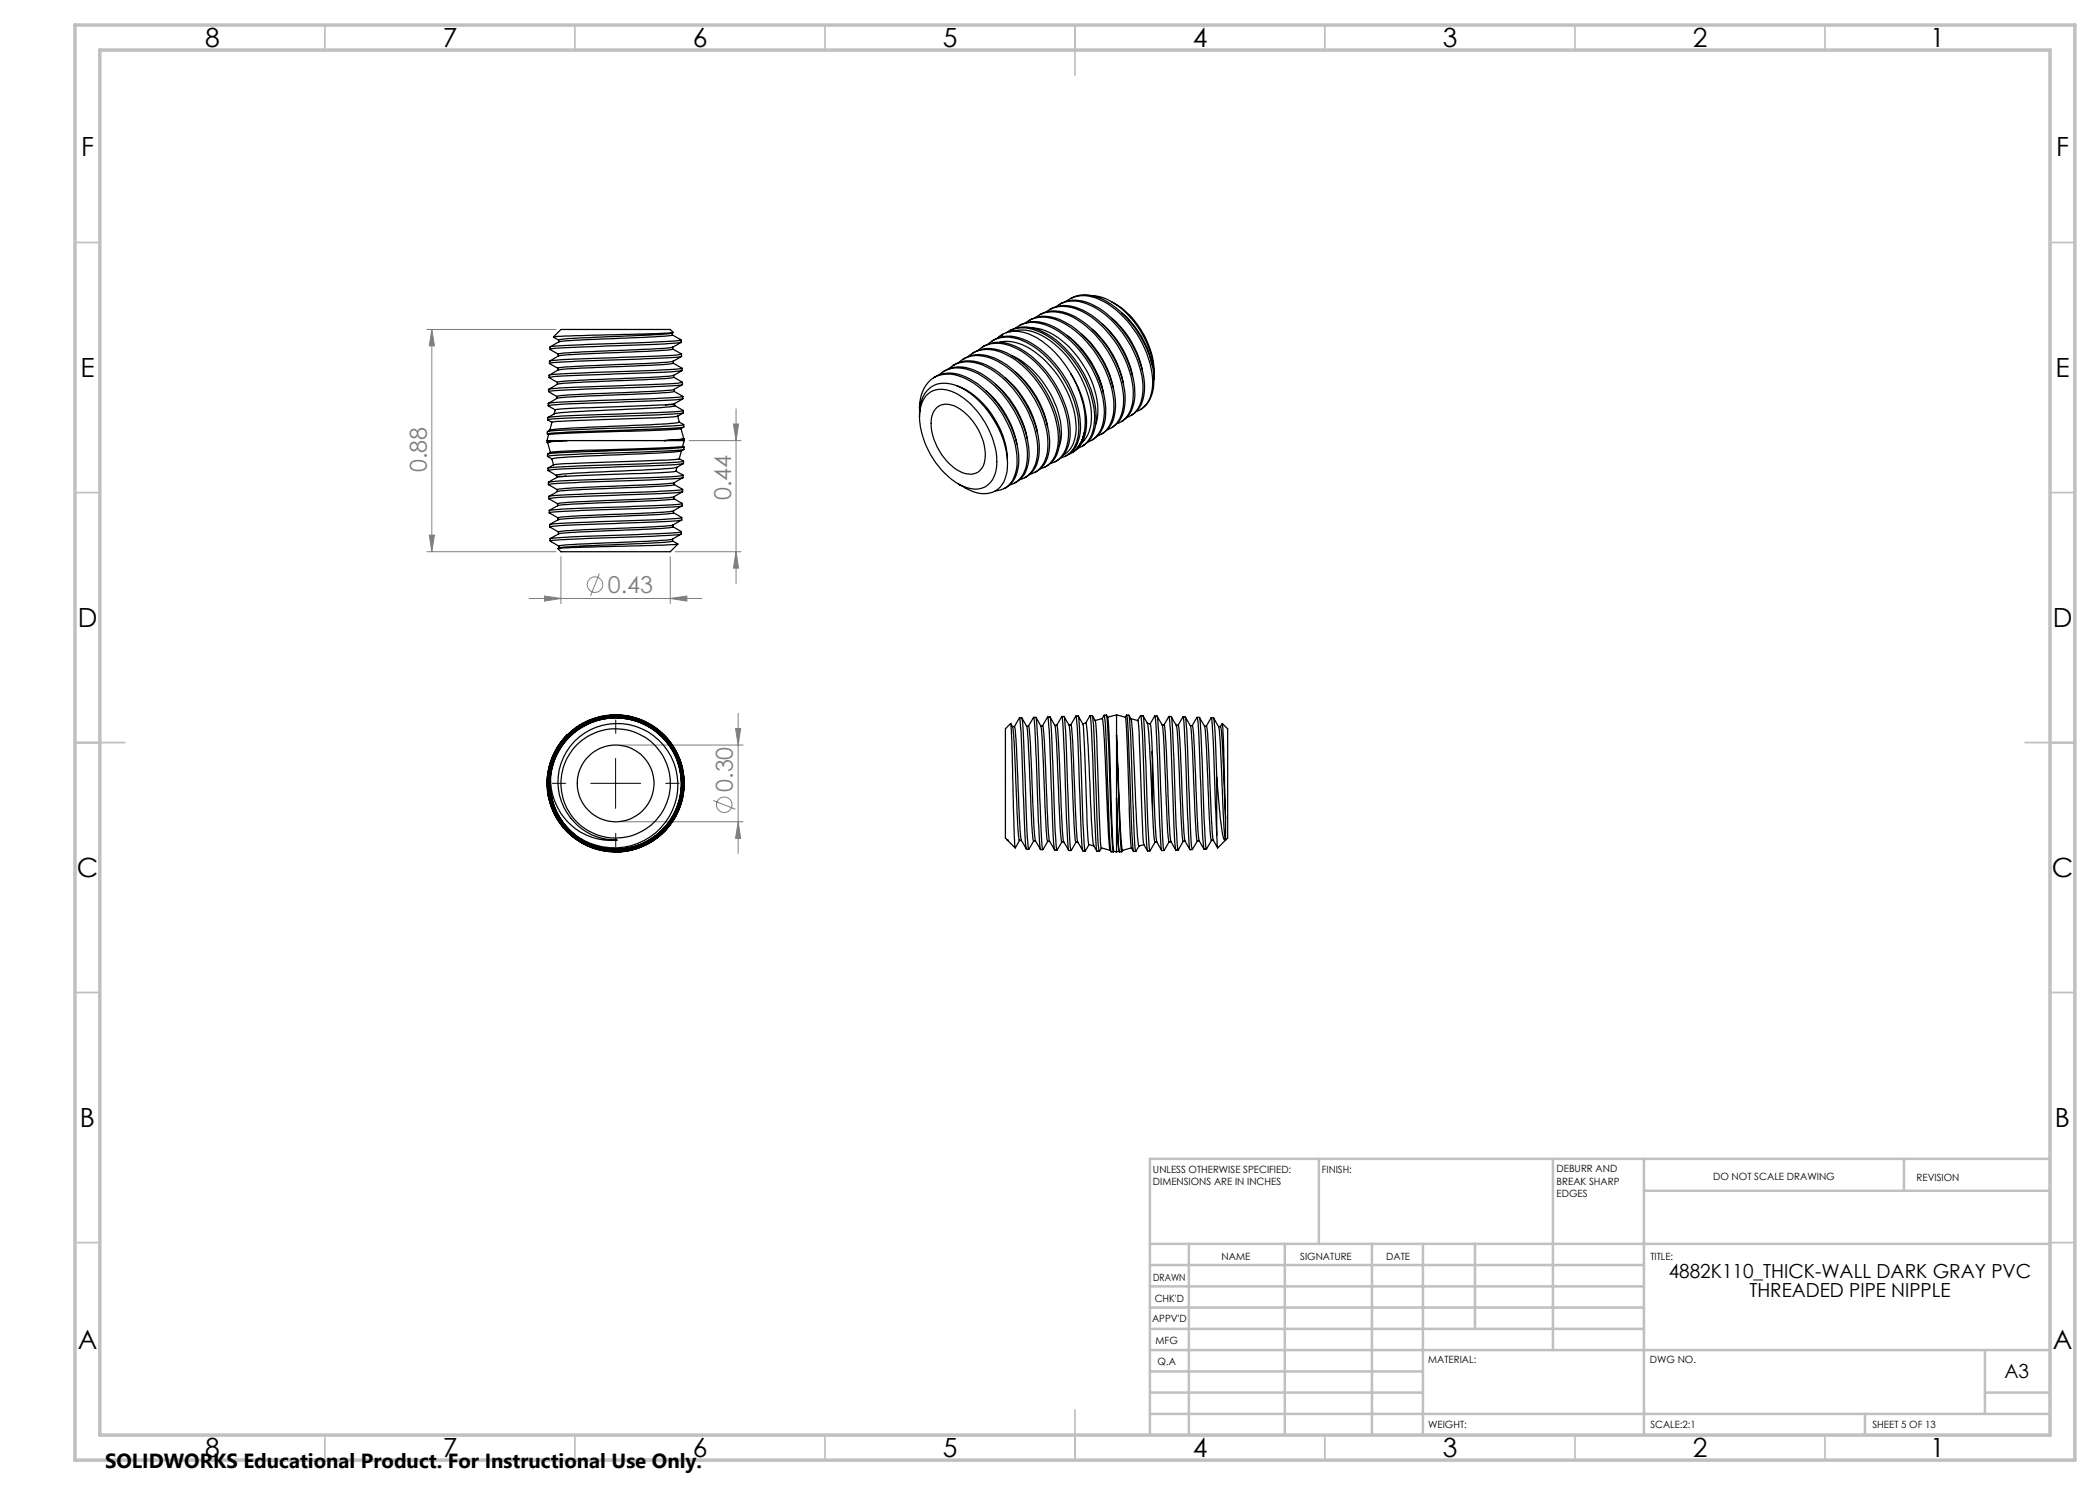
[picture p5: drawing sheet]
<svg xmlns="http://www.w3.org/2000/svg" width="420mm" height="297mm" viewBox="0 0 420 297" stroke-linecap="round" stroke-linejoin="round" font-family="sans-serif">
<g fill="none" stroke="#808080" stroke-width=".2">
<path d="M85.4 65.9h25.8M86.4 65.9l.5 3.3h-1zM86.4 65.9v44.4M137.8 88.1h10.4M146.7 84.8h1l-.5 3.3zM147.2 81.8v34.9M85.4 110.3h25.8M85.9 107h1l-.5 3.3zM105.8 119.7h34.6M108.9 119.2l3.3 .5-3.3 .5zM112.2 111.3v9.4M119.9 114.7l-1.8 4.5"/>
<path d="M134.1 119.7l3.3-.5v1zM134.1 111.3v9.4M135 110.3h13.2M147.2 110.3l.5 3.3h-1zM124.1 149h24.5M147.1 145.7h1l-.5 3.3zM147.6 142.7v28M124.1 164.4h24.5M142.6 160.1l4.5 1.8M147.6 164.4l.5 3.3h-1z"/>
<circle cx="119" cy="116.9" r="1.55"/>
<circle cx="144.9" cy="161" r="1.55"/>
</g>
<path d="M113.1 156.7h-2.6M123.1 146.7v-2.7M133.1 156.7h2.7M123.1 166.7v2.6" fill="none" stroke="#000" stroke-width=".2" stroke-dasharray="15.2 1.3 1.3 1.3"/>
<path d="M118.1 156.7h10M123.1 151.7v10" fill="none" stroke="#000" stroke-width=".2"/>
<g fill="none" stroke="#c0c0c0" stroke-width=".35">
<path d="M65 5v5M115 5v5M165 5v5M215 5v10M265 5v5M315 5v5M365 5v5M15 48.5h5M410 48.5h5M15 98.5h5M410 98.5h5M15 148.5h10"/>
<path d="M405 148.5h10M15 198.5h5M410 198.5h5M15 248.5h5M410 248.5h5M65 287v5M115 287v5M165 287v5M215 282v10M265 287v5M315 287v5M365 287v5"/>
</g>
<g fill="none" stroke="#c0c0c0" stroke-width=".5">
<path d="M263.8 231.8v17M310.6 231.8v38.2M328.8 231.8v55.2M328.8 238.2h81.2M380.8 231.8v6.4M410 231.8h-180v55.2M230 248.8h180M230 257.3h98.8M230 253h98.8M237.8 248.8v38.2M257 248.8v38.2M274.4 248.8v38.2"/>
<path d="M284.6 248.8v38.2M295 248.8v17M230 265.8h98.8M230 261.5h98.8M230 278.5h54.6M230 274.3h54.6M230 270h180M397 278.5h13M397 270v12.8M230 282.8h180M373 282.8v4.2"/>
</g>
<path d="M15 5h400v287h-400zM20 10h390v277h-390z" fill="none" stroke="#c0c0c0" stroke-width=".7"/>
<g fill="#808080">
<path d="M134.1 119.7l3.3-.5v1zM108.9 119.2l3.3 .5-3.3 .5z"/>
<path d="M86.4 65.9l.5 3.3h-1zM85.9 107h1l-.5 3.3z"/>
<path d="M146.7 84.8h1l-.5 3.3zM147.2 110.3l.5 3.3h-1z"/>
<path d="M147.1 145.7h1l-.5 3.3zM147.6 164.4l.5 3.3h-1z"/>
</g>
<g fill="none" stroke="#000" stroke-width=".25">
<path d="M214.1 59.7a6.5 6.5 0 0 1 6.6 .2 20.7 20.7 0 0 1 10.1 15M218.4 59.1a11.5 11.5 0 0 1 7.8 4.6 17.7 17.7 0 0 1 4.6 11.6M109.7 78.3l1.7 1M109.8 75.5l1.7 1M109.8 75l1.7-.2 6.7-.3 12.8-.4 5.4-.4v.4a93.7 93.7 0 0 1-12.3 .7l-3.4 .1a90 90 0 0 0-10.9 .6zM109.9 72.2v.5l5.3-.5 10.6-.3a83.3 83.3 0 0 0 10.5-.6v-.5a250.1 250.1 0 0 1-18.6 .9l-5.8 .3-2 .2M110.7 67.4l1 .6M111.4 79.3v.4M111.5 76.8l-1.8 1.1M111.5 76.5v.4M111.5 73.7v.3M111.7 70.8v.4l-1.8 1"/>
<path d="M111.7 68v.4M134.4 67l1.8 1M134.5 66.6v.4l-.5 .1-7.6 .5a178.3 178.3 0 0 0-14.6 .8l-1.8 1M134.5 69.4a201.2 201.2 0 0 1-16.9 .9l-2 .1a12.4 12.4 0 0 0-3.9 .4M134.5 69.8v-.4l1.7-1a117.4 117.4 0 0 1-14.2 .8l-2.2 .1a60.2 60.2 0 0 0-9.8 .6l1.7 .9M134.5 69.8l1.8 1M134.5 69.8a143.6 143.6 0 0 1-14.6 .9l-6.7 .3-1.5 .2M134.7 72.6a108.7 108.7 0 0 1-12.7 .8l-7.7 .3a6.2 6.2 0 0 0-4.4 1.3M134.7 72.6l1.7 1M134.7 72.2v.4M134.7 66.5l-3.7 .2-15.7 .4-4.6 .3M134.7 66.5a7.2 7.2 0 0 1-3.1 .4l-6.4 .3a115.1 115.1 0 0 0-13.5 .8"/>
<path d="M134.7 66.5l-.6-.6h-21.9l-1.5 1.5M134.7 75.4l1.8 1M134.7 75.1v.4l-1.4 .2-16.5 .7-5.3 .4M134.7 75.1a237.5 237.5 0 0 1-17.9 .9l-1.9 .1a9.5 9.5 0 0 0-3.4 .4M134.8 78.3a129 129 0 0 1-13.7 .8l-6.6 .3a6.6 6.6 0 0 0-4.8 1.3M134.8 78.3l1.8 1M134.8 77.9v.4M136.1 67.9l.1 .1M136.2 68l-6.2 .5-18.3 .7-1.6 .2-.1 .4M136.2 68h.1M136.2 68v.4M136.3 71.3a5.6 5.6 0 0 1-4.3 1.2l-6.3 .3a161.8 161.8 0 0 0-14.1 .8l-1.7-.9"/>
<path d="M136.4 74.1l-1.7 1M136.5 76.9l-1.2 .7a2.78 2.78 0 0 1-2.1 .5l-8.2 .4a126.8 126.8 0 0 0-13.6 .8M136.5 76.5a259.8 259.8 0 0 1-18.8 .9l-5.9 .2-2.1 .3M136.5 76.5v.4a193.4 193.4 0 0 1-17.5 .8l-7.1 .4-2.2 .2v-.4M136.6 79.8l-1.7 .9v.2M185.5 78.9a4.6 4.6 0 0 1 5.3-.4 16.5 16.5 0 0 1 8.5 14.9 4.4 4.4 0 0 1-4.7 4.4 12.4 12.4 0 0 1-8.1-6.3 14.7 14.7 0 0 1-2.4-9.9l.4-1.4zM186.7 75.6a6.6 6.6 0 0 1 7.2 .2 20.6 20.6 0 0 1 9.9 16.1 5.9 5.9 0 0 1-2.6 5.6l-.4 .2M187.9 75a6 6 0 0 1 6.9-.6 20.5 20.5 0 0 1 10.4 13.8 8.7 8.7 0 0 1-1.3 7.6 3.9 3.9 0 0 1-2 1.2M188.6 74.4a6.2 6.2 0 0 1 6.2-.4 20.3 20.3 0 0 1 10.6 13.6 9.2 9.2 0 0 1-1 7.9l-1.2 .9M189.8 73.7a6.1 6.1 0 0 1 6.6-.7 20.3 20.3 0 0 1 11.1 17.3 6 6 0 0 1-2.8 5.4l-.7 .2M190.9 73a7 7 0 0 1 7.1 .4 21.1 21.1 0 0 1 9.9 15.5 7.1 7.1 0 0 1-2.1 6.1l-.9 .6M190.9 72.9l-.3 .2"/>
<path d="M191.3 77.1a16.4 16.4 0 0 1 9.3 10 14.1 14.1 0 0 1 .9 4.7M191.8 72.5a5.7 5.7 0 0 1 6.2-.9 19.5 19.5 0 0 1 10.4 11.3 13.1 13.1 0 0 1 .7 9.1 4.5 4.5 0 0 1-3.1 2.8M192.5 71.9a6.4 6.4 0 0 1 6.4-.3 20 20 0 0 1 10.1 11.9 11.8 11.8 0 0 1 .2 8.7 5 5 0 0 1-2.3 2.3M193.7 71.3a6.1 6.1 0 0 1 6.7-.8 19.8 19.8 0 0 1 9.9 10.8 13.2 13.2 0 0 1 .7 9.9 4.5 4.5 0 0 1-2.9 2.6M194.5 70.7a6.7 6.7 0 0 1 6.9-.1 20.9 20.9 0 0 1 10.6 17.1 6 6 0 0 1-2.7 5.5l-.3 .2M195.7 70.1a5.8 5.8 0 0 1 6.3-1 19.5 19.5 0 0 1 10.1 10.5 14.5 14.5 0 0 1 1.1 10.2 4.4 4.4 0 0 1-3.1 2.9M196.4 69.5a6.3 6.3 0 0 1 6.6-.3 21 21 0 0 1 10.7 14.1 10 10 0 0 1-.8 7.5l-.9 .9-.7 .5M197.1 78.1a19 19 0 0 1 6.3 10.7M197.7 68.8a6.1 6.1 0 0 1 6.7-.7 20.5 20.5 0 0 1 10.4 11.9 12.5 12.5 0 0 1 .3 9 4.2 4.2 0 0 1-3 2.6M198.4 68.2a6.8 6.8 0 0 1 7.1 0 21.2 21.2 0 0 1 10.6 17.5 6.1 6.1 0 0 1-2.7 5.4l-.4 .2M199.1 76.9a18.8 18.8 0 0 1 6.4 10.8M199.9 68.5a8.8 8.8 0 0 1 7.8 2.4 20.4 20.4 0 0 1 7.5 15.2 5.6 5.6 0 0 1-2.5 4.9"/>
<path d="M200.3 67h.1M200.5 66.9l-.9 .7M200.5 66.9a7 7 0 0 1 6.9 .7 19.7 19.7 0 0 1 6.8 7.2M200.5 66.9l-.2 .1M201 75.5a19.5 19.5 0 0 1 6.5 11.1M201.3 66.6a6.8 6.8 0 0 1 7.1 0 21.2 21.2 0 0 1 10.5 16.6 6.9 6.9 0 0 1-2.4 6l-.9 .4M201.9 66.2a6.8 6.8 0 0 1 6.7 .2 20.5 20.5 0 0 1 9.2 10.4 14.2 14.2 0 0 1 1 9.4 4.7 4.7 0 0 1-2.3 3M202.3 71.1a18.7 18.7 0 0 1 9.9 14l.1 1.7-.2 1.5-.3 .9M203.1 74.4a19 19 0 0 1 6.4 10.9M203.1 65.6a6.3 6.3 0 0 1 6.9-.2 21 21 0 0 1 10.3 13.3 10 10 0 0 1-.7 8.2 4.4 4.4 0 0 1-2 1.5M203.2 66.1l-1.3 .3M203.2 66.1a9.4 9.4 0 0 1 7.6 2.6 20.7 20.7 0 0 1 7.5 14.6 6.8 6.8 0 0 1-1.9 5.2"/>
<path d="M203.9 65.1a7.1 7.1 0 0 1 7.2 .4 21.6 21.6 0 0 1 10 15.7 7.2 7.2 0 0 1-2 6.3l-.4 .3M205.1 64.6a6.2 6.2 0 0 1 6.6-.5 20.3 20.3 0 0 1 10.2 12 12 12 0 0 1 .1 8.7 4 4 0 0 1-2.5 2.4M206 64a6.7 6.7 0 0 1 6.6 .2 20.6 20.6 0 0 1 10.5 17.2 5.9 5.9 0 0 1-2.7 5.4M206.4 65.6a12.5 12.5 0 0 1 8.7 5.2 17.7 17.7 0 0 1 4.4 12.6l-.4 1.5M207.2 63.5a6.6 6.6 0 0 1 7-.3 20.7 20.7 0 0 1 10.5 17.1 5.9 5.9 0 0 1-2.7 5.4l-.6 .3M208 62.9a7.2 7.2 0 0 1 7.1 .5 20.7 20.7 0 0 1 9.9 16.4 6.2 6.2 0 0 1-2.4 5.5l-.3 .2M209.2 62.4a6.3 6.3 0 0 1 6.6-.4 20.3 20.3 0 0 1 10.9 16.7 6.3 6.3 0 0 1-2.5 5.7l-.8 .3M210 61.9a6.7 6.7 0 0 1 6.7 .2 20.5 20.5 0 0 1 10.3 17 5.9 5.9 0 0 1-2.4 5M211.2 61.3a6.4 6.4 0 0 1 7.1-.1 20.6 20.6 0 0 1 10.3 15.9 6.6 6.6 0 0 1-2.3 5.9l-.9 .5M212.4 60.6a6.9 6.9 0 0 1 6.7 .6 20.6 20.6 0 0 1 9.8 16.2 6.3 6.3 0 0 1-2.3 5.5l-.4 .2M212.4 60.6l-.3 .2M213.3 60.3a6.2 6.2 0 0 1 6.7-.4 20.1 20.1 0 0 1 10.2 13.8 9.3 9.3 0 0 1-.8 7l-.4 .5a3.3 3.3 0 0 1-1.7 1.1"/>
<path d="M213.4 67.1a18.5 18.5 0 0 1 6.1 7.7M214.2 74.8a17.4 17.4 0 0 1 2.6 11.8M214.2 74.8a18.1 18.1 0 0 1 3 11.5 5.5 5.5 0 0 1-2.7 4.1M216.4 66.8a19.3 19.3 0 0 1 6.2 10.7M218.4 65.9a19.1 19.1 0 0 1 6.2 10.6M219.5 74.8l.8 2.5M219.5 74.8a13 13 0 0 1 1.2 3.9M220.5 64.8a18.9 18.9 0 0 1 6 10.3M222.3 60.4a16.8 16.8 0 0 1 8.5 14.2M222.4 63.7a18.6 18.6 0 0 1 6.1 10.3M224.3 62.5a18.2 18.2 0 0 1 6.1 10.4M230.8 74.9a7.6 7.6 0 0 1-2 6.5l-.6 .5"/>
<path d="M230.8 74.9v1M109.4 88.1h4M109.4 88.1v.4M109.5 86.4a120.7 120.7 0 0 1 12.9-.7l9.6-.4 4.7-.4 .1 .5a118.5 118.5 0 0 1-13 .7l-10.4 .3-3.9 .4zM109.5 86.8l.2 .2-.3 1.1M109.5 88.5h.1M109.5 90.8a118.5 118.5 0 0 1 13-.7l3.4-.1a84.8 84.8 0 0 0 10.9-.6l-.1 .5-1.1 .2-16.4 .6a67.8 67.8 0 0 0-9.7 .6zM109.5 91.3l.9 .5M109.6 83.5a336.9 336.9 0 0 1 21-1l4.5-.2 1.6-.2v.4a158.7 158.7 0 0 1-15.7 .8l-9.3 .4-2.2 .3zM109.6 93.7v.4M109.6 84l.8 .5M109.6 81.2l1.5 .8"/>
<path d="M109.6 80.7l1.8-.2 6.7-.4 12.9-.4 5.6-.4v.4a149.3 149.3 0 0 1-14.9 .8h-1.2a88.2 88.2 0 0 0-10.9 .6zM109.7 96.9a184.7 184.7 0 0 1 17.4-.8l7.8-.4 1.7-.2-.9 .5a4.9 4.9 0 0 1-3.2 .8l-7.4 .4a129 129 0 0 0-13.7 .7M109.7 96.9l1.7 1M109.7 99.3l.1 .5M109.8 99.8l1.7 1M110.1 90.5l-.6 .3M110.4 91.8l.3 1.2M111.1 82l-.3 .8M111.3 95.1v.2M111.3 95.3v.2M111.4 95.5l-1.7 .9M111.4 97.9v.4l-1.6 1"/>
<path d="M113.1 95.2l-1.8 .1M113.1 95.2l-1.7 .3M113.4 88.1l-2.9 .2-1.1 .2M113.4 88.1h19.4M113.4 88.1l-3.9 .4 .6 2M132.8 88.1h4M133.1 81l-12.8 .5a64.3 64.3 0 0 0-9.2 .5M134.8 99.8a266.1 266.1 0 0 1-18.5 .9l-3.9 .3a2.69 2.69 0 0 0-1.7 .6l-.8 .5M134.8 99.3v.4l1.7 1M134.9 96.9l1.6 1M134.9 96.5l-.1 .5-2.3 .2-18.7 .8-2.3 .3M134.9 80.7l-1.8 .3"/>
<path d="M134.9 80.9l-1.8 .1M134.9 80.9l.1 .2M135 81.1a47 47 0 0 1-8.6 .7l-6 .3a72 72 0 0 0-9.5 .7l-1.3 .7M135 81.1l1.6 1M135.4 93.4a116.4 116.4 0 0 1-13.6 .9l-1 .1a63.3 63.3 0 0 0-9.5 .7M135.4 93.4l-.2 .9M135.5 83.2l.4 1.2M135.9 91.8a86.5 86.5 0 0 1-11.1 .5l-11.9 .4a4.6 4.6 0 0 0-3.3 .9M135.9 84.4v.1a176.5 176.5 0 0 1-17 .9l-6.2 .3a6 6 0 0 0-3.2 .6M135.9 91.8l.8 .4M135.9 84.4l.8 .5M136.2 85.7l.5 2"/>
<path d="M136.3 90.2a122.3 122.3 0 0 1-14.3 .8h-1.1a70.2 70.2 0 0 0-10.5 .8M136.3 90.2l-.4 1.6M136.5 98.4a5.9 5.9 0 0 1-4.3 1.3l-18.6 .8-2.1 .2v.4M136.5 98.4a318.1 318.1 0 0 1-19.8 .9l-5.4 .2-1.5 .3M136.5 98.4v-.5l-5.2 .4-19.1 .7-2.4 .3M136.5 89.2l-3.1 .3-18.3 .6-5 .4M136.5 89.2l.3 .2M136.6 95l-1.4-.8a322.3 322.3 0 0 1-20.4 1h-1.7M136.6 95.1a229.7 229.7 0 0 1-17.6 .8l-7.7 .3-1.6 .2v.5M136.6 95.1v.4M136.7 82.6a4.8 4.8 0 0 1-3.3 .9l-22.2 .8-.8 .2-.4 1.5M136.7 92.7l-1.3 .8"/>
<path d="M136.7 92.7a266 266 0 0 1-19 .9l-6 .2-2.1 .3 1.7 1M136.7 92.7v-.5a289.5 289.5 0 0 1-21.3 1l-4.9 .3-.9 .2M136.7 87.7l-.5 .2-3.4 .2M136.7 87.7l-3.9 .4M136.7 85.4a6.2 6.2 0 0 1-3.2 .6l-19 .6-4.8 .4M136.8 89.9l-.5 .3M136.8 87.8v.3M136.8 88.1l-.3 1.1M183.9 83.4a6.4 6.4 0 0 1 2.8-6.3 6.8 6.8 0 0 1 6.7 1.1 19.1 19.1 0 0 1 8.1 14.6 6.1 6.1 0 0 1-2.4 5.3 6 6 0 0 1-6.1-.5l-1.4-.8M183.9 80.6v1.8M183.9 80.6a5.9 5.9 0 0 1 4.7-5.7 9.3 9.3 0 0 1 7 2.4 20.9 20.9 0 0 1 7.8 14.3 6 6 0 0 1-2.7 6.2l-1.6 .4M183.9 80.6v1.1"/>
<path d="M187.4 81.5a3.7 3.7 0 0 1 4.5 .3 11.5 11.5 0 0 1 5.1 10.3 3 3 0 0 1-4.7 2.4 11.7 11.7 0 0 1-6-10.7l.4-1.5zM203.2 96.5l-.4 .2M211.3 92.2l-.3 .2M215.5 89.6l-.1 .1M216.8 86.6a5.6 5.6 0 0 1-3 4.3M216.8 86.6a6 6 0 0 1-1.3 3M216.8 86.6a5.4 5.4 0 0 1-2.4 3.9M218.8 87.8l-.4 .2M224.6 84.1l-.3 .2M109.9 102.6a176.4 176.4 0 0 1 17.1-.9l7.7-.3 1.7-.2a6.3 6.3 0 0 1-4.5 1.3l-6.3 .3a127 127 0 0 0-14 .8M109.9 102.6l1.7 1M110 105.4l1.7 1"/>
<path d="M110 107.8v.4M110 108.2l.1 .1M110 108.2h.1M110.1 108.2l7.2-.5 13.5-.5 5.4-.4a5.4 5.4 0 0 1-4.1 1.3l-16.5 .7-3.8 .4M110.1 108.2l1.7 1.1M111.6 103.6v.4l-1.6 .9M111.7 106.4v.4M111.7 106.8l-1.7 .9M111.8 109.2v.4M134.5 108.2l1.1 .6M134.5 107.8v.4a225.8 225.8 0 0 1-18 1l-.9 .1a10.5 10.5 0 0 0-4 .4l3-.2 17.8-.5 3.2-.2-1.5 1.5h-21.9l-.6-.6M134.6 105a230.9 230.9 0 0 1-17.8 .9l-4 .3-1.1 .2"/>
<path d="M134.6 105.4l1.7 .9M134.6 105v.4a167.8 167.8 0 0 1-15.6 .9l-4.9 .2-2.4 .3M134.7 102.5l1.6 1M134.7 102.2v.4a196.3 196.3 0 0 1-16.5 .9l-4.7 .2-1.8 .3M136.2 106.3l-.5 .2-2.7 .2-13.2 .5a75.3 75.3 0 0 0-9.8 .6M136.3 106.4v.4M136.3 104l-1.7 1M136.3 104a274.4 274.4 0 0 1-19.6 .9l-4.8 .2-1.9 .3M136.3 104v-.5l-3.6 .4-12.3 .4a83.3 83.3 0 0 0-10.5 .6l.1 .5M136.5 100.7a249.7 249.7 0 0 1-18.7 .9l-7.6 .4-.3 .1v.5M136.5 100.7v.5M110.1 155.5a13 13 0 0 0 5 11.5"/>
<path d="M110.1 155.5a12.2 12.2 0 0 0 13.3 12.5 11.7 11.7 0 0 1-11.7-13.6 11.7 11.7 0 0 1 15.4-9.1 12.5 12.5 0 0 1 8.2 14.4 12.5 12.5 0 0 1-13.4 9.8 12.9 12.9 0 0 1-6.8-2.5M113.4 147a13.7 13.7 0 0 0 2.9 21.6 13.7 13.7 0 0 0 20-8.6 13.7 13.7 0 0 0-13.6-17 13.6 13.6 0 0 0-12.7 17.5 13.6 13.6 0 0 0 20.1 7.8 13.6 13.6 0 0 0 2.4-21.4 13.5 13.5 0 0 0-20.6 2.1 13.5 13.5 0 0 0 5.6 19.9 13.5 13.5 0 0 0 18.7-8.9 13.4 13.4 0 0 0-13.1-16.8 13.4 13.4 0 0 0-12.9 16.9 13.4 13.4 0 0 0 19.6 8.2 13.4 13.4 0 0 0 3.5-20.4 13.4 13.4 0 0 0-20.8 .7 13.4 13.4 0 0 0 4.9 20.1 13.3 13.3 0 0 0 18.7-8.6 13.3 13.3 0 0 0-12.2-16.6 13.3 13.3 0 0 0-13.9 15.2 13.2 13.2 0 0 0 18.7 10.1 13.2 13.2 0 0 0 4.4-20.8 13.2 13.2 0 0 0-21.2 1.7 13.1 13.1 0 0 0 6.5 19.3 13.1 13.1 0 0 0 17.6-10.1 13.1 13.1 0 0 0-13.4-15.3 13.1 13.1 0 0 0-12.5 11.9M113.4 147a13.9 13.9 0 0 0-3.6 6.9M113.4 147a13.7 13.7 0 0 0 2.9 21.6 13.7 13.7 0 0 0 20-8.7 13.7 13.7 0 0 0-13.9-16.9 13.6 13.6 0 0 0-12.3 17.7 13.6 13.6 0 0 0 20.2 7.5 13.6 13.6 0 0 0 2.1-21.5 13.5 13.5 0 0 0-21.2 3.4 13.5 13.5 0 0 0 8.7 19.7 13.5 13.5 0 0 0 16.7-13.5 13.5 13.5 0 0 0-17.1-12.6 13.5 13.5 0 0 0-7.9 19.8 13.5 13.5 0 0 0 21.2 2.5 13.4 13.4 0 0 0-3-21 13.4 13.4 0 0 0-19.5 8.2 13.4 13.4 0 0 0 12.9 16.8 13.3 13.3 0 0 0 12.9-16.7 13.3 13.3 0 0 0-19.5-8.2 13.3 13.3 0 0 0-2.9 20.9 13.2 13.2 0 0 0 20.4-1.8 13.2 13.2 0 0 0-5.9-19.7 13.2 13.2 0 0 0-18.1 9.8 13.2 13.2 0 0 0 13.5 15.6 13.2 13.2 0 0 0 12.1-16.7 13.2 13.2 0 0 0-19-8 13.1 13.1 0 0 0-1.6 21.8M113.4 147a13.7 13.7 0 0 1 22.4 4.5 13.7 13.7 0 0 1-12.9 18.9M202.1 144.7l-1 1.1v21.8l.4 .4M202.9 145.3a123 123 0 0 1 .8 13.7l.3 6.3a6.3 6.3 0 0 0 1.3 4.5M203.9 143.6l-1 1.7h-.4M203.9 143.6l.4-.1a107.8 107.8 0 0 1 .7 12.5l.1 3.3a80.9 80.9 0 0 0 .6 10.6l-.4-.1a64.6 64.6 0 0 1-.6-10l-.2-5.5a86.3 86.3 0 0 0-.6-10.7zM204.4 143.6l.9 1.6M205.3 145.2h.4M205.3 145.2l.3 2.9 .3 6.3a141 141 0 0 0 .8 13.8"/>
<path d="M206.7 143.5l-1 1.7a176.3 176.3 0 0 1 .9 15.4l.2 5a5.8 5.8 0 0 0 1.3 4.3M207.2 143.5l.9 1.7M208.1 145.1h.4M208.1 145.2l.3 2.3 .8 18.4 .4 2.4M208.5 145.1a228.9 228.9 0 0 1 1 18.1l.3 4.8 1.1 2M209.5 143.4l-1 1.7M210 143.4h-.4a314.5 314.5 0 0 1 .9 20.6l.2 4.5 .3 1.5M210 143.4a169.1 169.1 0 0 1 .8 16.1l.2 6.8 .4 3.7h-.4M210 143.4l1 1.7h.3M211 145.1a262.1 262.1 0 0 1 .9 18.5l.2 3.3 .3 1.4M211.3 145.1l.4 2.5 .9 19.9a2.82 2.82 0 0 0 .7 1.7l.4 .9M212.3 143.3l-1 1.8"/>
<path d="M212.8 143.3l.5 .8a4.3 4.3 0 0 1 .7 2.9l.4 7.3a153.1 153.1 0 0 0 .8 14.1M213.8 145h.4M215.2 143.2a317.3 317.3 0 0 1 .9 20l.3 6 .2 1h.4M215.7 143.2l.9 1.6M216.6 144.8l.3 4.6 .7 18.7 .2 .8 1 .3M217.1 144.6l-.6 .2M218 143.2l-.8 1.4a159.1 159.1 0 0 1 .9 16.2l.6 8 .7 1.4M218 143.1h.4a101.2 101.2 0 0 1 .7 12.7l.2 3.4a90.2 90.2 0 0 0 .6 11.1h-.5a190.4 190.4 0 0 1-.8-17.6l-.3-7.3zM218.5 143.1a4 4 0 0 1 .8 2.8l.8 23.1 .1 .6 1.8 .5M220.4 143.7l-1.4 .4M220.8 143l-.4 .8a100.2 100.2 0 0 1 .9 13.2v2.2a86 86 0 0 0 .7 10.8M221.3 143h-.5a268.9 268.9 0 0 1 .9 19.2l.3 6.6 .2 1.6h.5l-.2-1.6-.3-5.6-.3-10.1a75.5 75.5 0 0 0-.6-10.1"/>
<path d="M221.3 143a5.3 5.3 0 0 1 .5 2.8l.8 22.8 .1 1.6 .6 .2M223.3 143v4M223.3 159.6v10.8M223.3 159.6a78.8 78.8 0 0 0 .6 10.8M223.3 147l.7 19.3 .3 4.1M223.3 159.6a84.6 84.6 0 0 0 .6 10.8h.4M223.3 147v12.6M223.3 143l1.8 .4M223.3 143l-1.8 .4M225.1 143.5l.3 4.2 .4 11.3a92 92 0 0 0 .5 10.6l-1.8 .5a107.5 107.5 0 0 1-.8-13.3l-.4-9.8M225.3 143h.4a82.1 82.1 0 0 1 .7 11.2l.5 13.2 .3 2.8-.5 .1a129.6 129.6 0 0 1-.7-14.8v-1.2a106.1 106.1 0 0 0-.7-11.3l-.2 .4M225.8 143a6.6 6.6 0 0 1 .7 3.6l.6 12.6a68.3 68.3 0 0 0 .7 10"/>
<path d="M226.2 143.8l1.4 .3 .1 .6 .8 21.8a5.4 5.4 0 0 0 1 3.7M228.1 143.1l-.6 1M228.1 143.1h.5a161.3 161.3 0 0 1 .8 16.2l.2 6.1 .4 4.8h-.4a171.7 171.7 0 0 1-.9-16.3 82.9 82.9 0 0 0-.6-10.8zM228.6 143.2a6 6 0 0 1 1.2 4.3l.7 14.5M229.4 144.6l.6 .2M230 144.8l.4 5.6M230.4 150.4l.2 3.4a155.9 155.9 0 0 0 .8 14.6l.9 1.7M230.4 150.4l.1 11.6M230.9 143.2l-.9 1.6M231 143.2a287.9 287.9 0 0 1 .9 20.1l.3 5.4 .2 1.4M231 143.2h.4M231.4 143.2a117.7 117.7 0 0 1 .7 14.4l.1 2.3a81.3 81.3 0 0 0 .6 10.2"/>
<path d="M231.4 143.2a6.3 6.3 0 0 1 1.3 4.5l.3 6.5a133.2 133.2 0 0 0 .8 14.1M232.4 145h.4M233.8 143.3l-1 1.7a205.7 205.7 0 0 1 1 17.8l.1 2.9a5.8 5.8 0 0 0 1.3 4.3M233.8 143.3h.4a161.3 161.3 0 0 1 .8 16l.2 6 .4 4.7h-.4a102.8 102.8 0 0 1-.7-12.5l-.1-3.4a84.6 84.6 0 0 0-.6-10.8zM234.2 143.3l1.1 1.8h.3l1-1.7M235.3 145.1l.2 1.5 .4 8a133.7 133.7 0 0 0 .7 13.7M235.6 145.1a61.2 61.2 0 0 1 .7 9.5 131.3 131.3 0 0 0 .7 13.6M236.6 143.4l.5 6.1 .3 10.8a69.5 69.5 0 0 0 .6 9.6h.4a362.2 362.2 0 0 1-.9-21.6l-.5-4.9M236.6 143.4h.4M237.1 143.4a5.4 5.4 0 0 1 1.2 4.2l.8 16.7 .4 3.9M238.1 145.1h.3M238.4 145.1a21 21 0 0 1 .5 5.3l.2 4.6a132.3 132.3 0 0 0 .8 13.2l.9 1.6"/>
<path d="M239.4 143.5l-1 1.6M239.4 143.5h.5a158.8 158.8 0 0 1 .8 15.8l.3 8.2 .3 2.3-.5 .1a93.6 93.6 0 0 1-.6-12.3l-.2-3.3a88.1 88.1 0 0 0-.6-10.8zM239.9 143.5l1 1.7M240.9 145.2h.4M240.9 145.3a239.7 239.7 0 0 1 .9 17.3l.3 4.7 .2 .8h.4M241.3 145.2l1-1.7 .3 4.5 .7 19M241.3 145.2a183.3 183.3 0 0 1 .9 16.3l.2 3.9a5.6 5.6 0 0 0 1.1 4.2l-.2-2.6M242.3 143.5l.4 .1M242.7 143.6a58.6 58.6 0 0 1 .6 9.7v2.2M242.7 143.6l.5 .9a4.4 4.4 0 0 1 .8 2.9l.4 8.4a96.1 96.1 0 0 0 .7 12.2M243.3 155.5v11.5M243.3 155.5l.9 8.9a8.5 8.5 0 0 0 .8 3.7l.1-.1"/>
<path d="M244.1 145.3a54.2 54.2 0 0 1 .6 9.2l.4 9.2M244.4 144.7l-.3 .6h-.4M201.5 168l1.5 1.6-.2-4.6-.4-16.3-.3-4 .4 .6a272.6 272.6 0 0 1 1 19.2l.4 3.6-.8 1.5M201.5 168h.1M203.9 168.1h.4M207.1 168.2h-.4l-.9 1.6M209.6 168.3l-1 1.6-.4-3.4-.4-13.2a77.3 77.3 0 0 0-.6-9.8h-.5l.3 2.9 .5 14a67.6 67.6 0 0 0 .6 9.5h.5M209.6 168.3h.3M212.8 168.4h-.4l-1 1.6M213.7 170.1h.5a256.1 256.1 0 0 1-.9-18.8l-.4-7.4-.1-.6h-.4l.5 7.3 .3 9.9a67.7 67.7 0 0 0 .6 9.6M215.2 168.4l-1 1.7M215.2 168.4h.4"/>
<path d="M216.6 170.2l-.5-.9a3.9 3.9 0 0 1-.8-2.8l-.3-7.1a169.5 169.5 0 0 0-.8-14.4l1-1.8h.4a193.3 193.3 0 0 1 .9 17.6l.3 7.8 .2 1.6M217.8 168.9l-.7 1.3M220.3 169.6l-.4 .7M222 170l.2 .4M222.8 170.2l-.1 .2M223.8 170.2l-.5 .2M224.5 170.1l-.1 .3M226.3 169.6l.4 .7M227.8 169.2l-.6 1M228.8 168.9l-1 .3M230.5 162l.4 6 .1 .4h.4M231 168.4l-1 1.8"/>
<path d="M232.4 170.1h.4M234.2 168.4h-.4l-1 1.7M236.6 168.3l-.9 1.7M236.6 168.3h.4M237 168.2l1 1.7M239.5 168.2h.4M239.5 168.2l-1 1.7M242.3 168.1l-1 1.7M245.1 163.7l-.4-15.8-.2-3.2 1 1.1v21.8l-1.9 2M245.1 163.7v4.3"/>
<circle cx="123.1" cy="156.7" r="7.7"/>
<circle cx="123.1" cy="156.7" r="10.9"/>
</g>
<g font-size="5.3">
<text x="41" y="9.5">8</text>
<text x="88.5" y="9.5">7</text>
<text x="138.5" y="9.5">6</text>
<text x="188.5" y="9.5">5</text>
<text x="238.5" y="9.5">4</text>
<text x="288.5" y="9.5">3</text>
<text x="338.5" y="9.5">2</text>
<text x="386" y="9.5">1</text>
<text x="16.2" y="31.3">F</text>
<text x="411.2" y="31.3">F</text>
<text x="16.1" y="75.5">E</text>
<text x="411.1" y="75.5">E</text>
<text x="15.5" y="125.5">D</text>
<text x="410.5" y="125.5">D</text>
<text x="15.4" y="175.5">C</text>
<text x="410.4" y="175.5">C</text>
<text x="16" y="225.5">B</text>
<text x="411" y="225.5">B</text>
<text x="15.5" y="269.8">A</text>
<text x="410.5" y="269.8">A</text>
<text x="41" y="291.5">8</text>
<text x="88.5" y="291.5">7</text>
<text x="138.5" y="291.5">6</text>
<text x="188.5" y="291.5">5</text>
<text x="238.5" y="291.5">4</text>
<text x="288.5" y="291.5">3</text>
<text x="338.5" y="291.5">2</text>
<text x="386" y="291.5">1</text>
</g>
<g font-size="4.7" fill="#808080">
<text x="85.4" y="94.4" transform="rotate(-90 85.4 94.4)">0.88</text>
<text x="146.2" y="100" transform="rotate(-90 146.2 100)">0.44</text>
<text x="121.6" y="118.6">0.43</text>
<text x="146.6" y="158.4" transform="rotate(-90 146.6 158.4)">0.30</text>
</g>
<text font-size="4.1" x="21" y="293.7">SOLIDWORKS Educational Product. For Instructional Use Only.</text>
<g font-size="3.9">
<text x="333.8" y="255.5">4882K110_THICK-WALL DARK GRAY PVC</text>
<text x="349.9" y="259.4">THREADED PIPE NIPPLE</text>
<text x="400.9" y="275.5">A3</text>
</g>
<g font-size="2">
<text x="230.6" y="234.6">UNLESS OTHERWISE SPECIFIED:</text>
<text x="230.6" y="237.1">DIMENSIONS ARE IN INCHES</text>
<text x="264.4" y="234.6">FINISH:</text>
<text x="311.3" y="234.5">DEBURR AND</text>
<text x="311.3" y="237">BREAK SHARP</text>
<text x="311.3" y="239.5">EDGES</text>
<text x="342.6" y="236">DO NOT SCALE DRAWING</text>
<text x="383.3" y="236.2">REVISION</text>
<text x="244.3" y="252">NAME</text>
<text x="260" y="251.9">SIGNATURE</text>
<text x="277.2" y="251.9">DATE</text>
<text x="330.1" y="251.9">TITLE:</text>
<text x="230.6" y="256.1">DRAWN</text>
<text x="230.9" y="260.3">CHK'D</text>
<text x="230.4" y="264.4">APPV'D</text>
<text x="231.1" y="268.8">MFG</text>
<text x="231.5" y="273">Q.A</text>
<text x="285.6" y="272.5">MATERIAL:</text>
<text x="330" y="272.5">DWG NO.</text>
<text x="285.6" y="285.5">WEIGHT:</text>
<text x="330.1" y="285.6">SCALE:2:1</text>
<text x="374.5" y="285.6">SHEET 5 OF 13</text>
</g>
</svg>
